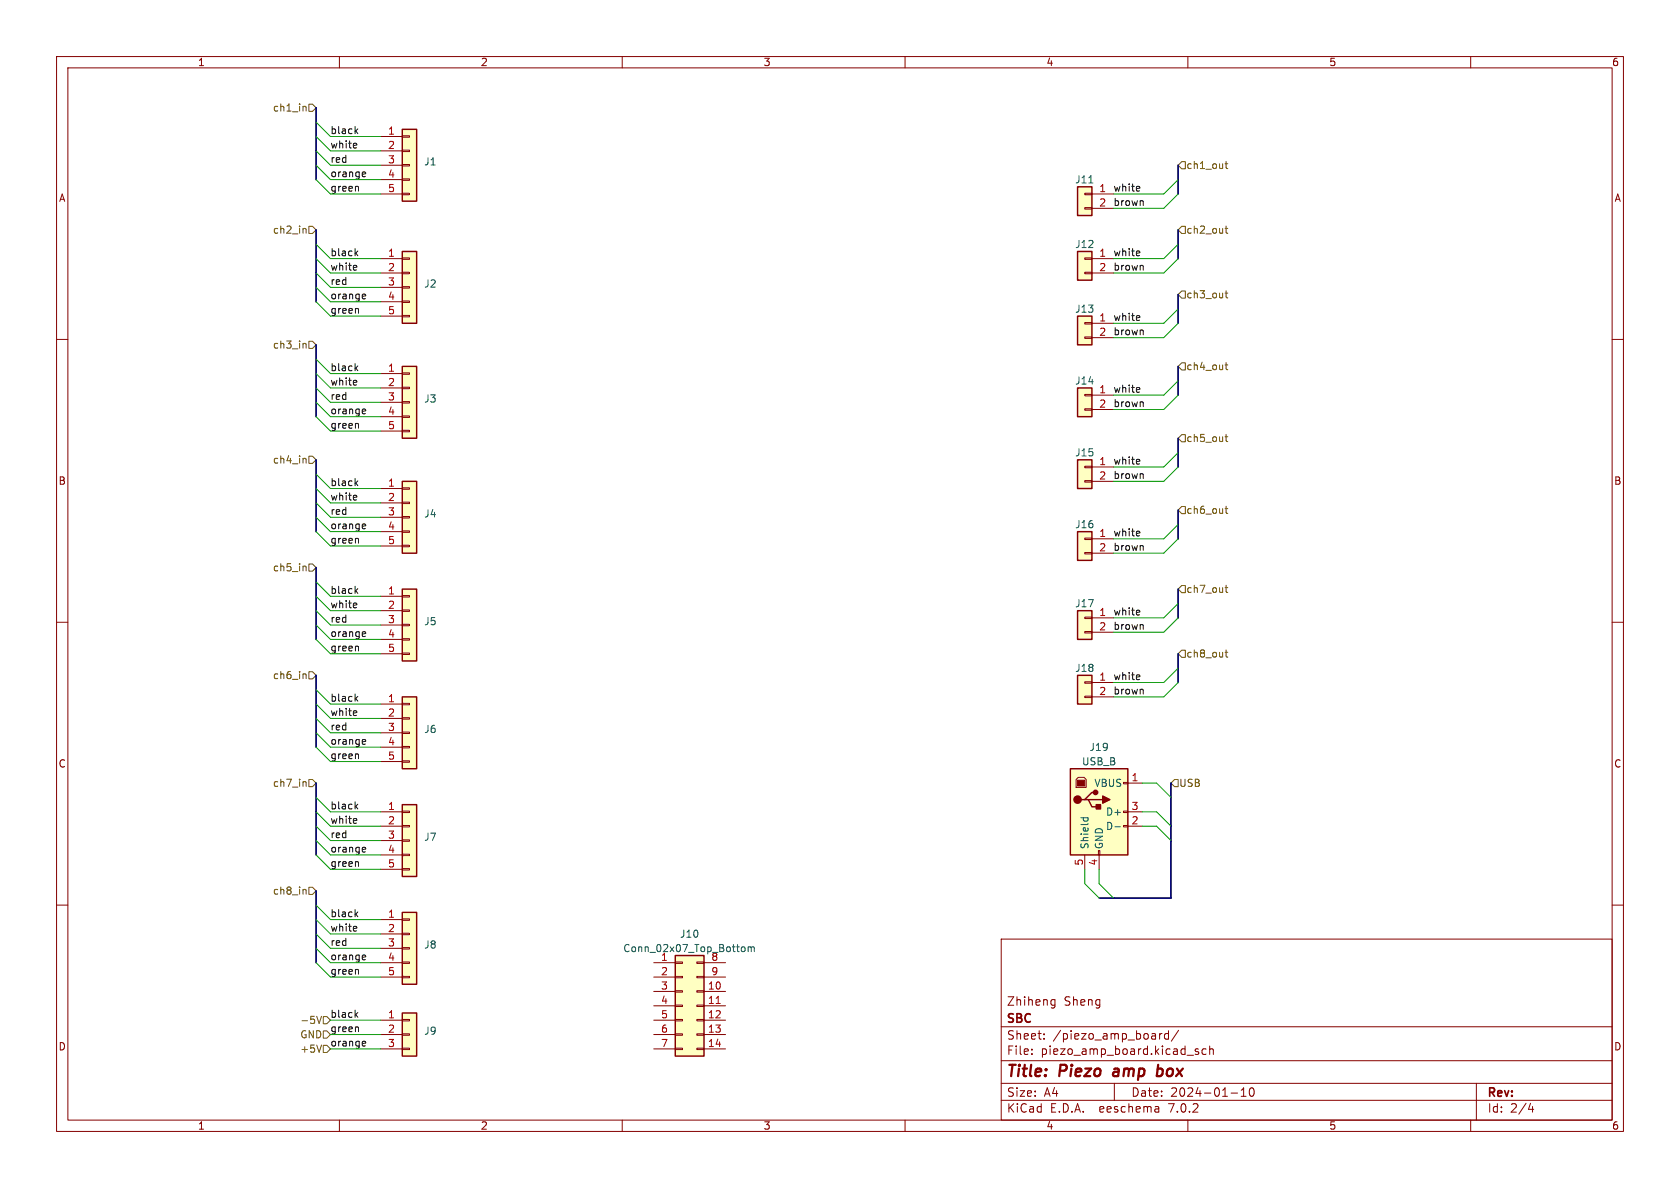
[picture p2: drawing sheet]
<svg xmlns="http://www.w3.org/2000/svg" width="297mm" height="210mm" viewBox="0 0 297 210" stroke-linecap="round" stroke-linejoin="round" font-family="sans-serif">
<g fill="none" stroke="#840000" stroke-width=".18">
<path d="M10 10h277v190h-277zM12 12h273v186h-273zM60 10v2M110 10v2M160 10v2M210 10v2M260 10v2M67.3 24.1h3.8M67.3 26.7h3.8M67.3 29.2h3.8M67.3 31.8h3.8M67.3 34.3h3.8"/>
<path d="M71.1 34.2h1.3v.2h-1.3zM71.1 31.6h1.3v.3h-1.3zM71.1 29.1h1.3v.2h-1.3zM71.1 26.5h1.3v.3h-1.3zM71.1 24h1.3v.3h-1.3zM191.8 36.7h1.2v.3h-1.2zM191.8 34.2h1.2v.2h-1.2zM193 34.3h3.8M193 36.8h3.8M10 60h2M67.3 45.7h3.8M67.3 48.3h3.8"/>
<path d="M67.3 50.8h3.8M67.3 53.3h3.8M67.3 55.9h3.8M71.1 55.8h1.3v.2h-1.3zM71.1 53.2h1.3v.3h-1.3zM71.1 50.7h1.3v.2h-1.3zM71.1 48.1h1.3v.3h-1.3zM71.1 45.6h1.3v.2h-1.3zM191.8 48.1h1.2v.3h-1.2zM191.8 45.6h1.2v.2h-1.2zM191.8 59.6h1.2v.2h-1.2zM191.8 57h1.2v.3h-1.2z"/>
<path d="M193 45.7h3.8M193 48.3h3.8M193 57.2h3.8M193 59.7h3.8M285 60h2M67.3 66h3.8M67.3 68.6h3.8M67.3 71.1h3.8M67.3 73.7h3.8M67.3 76.2h3.8M71.1 76.1h1.3v.2h-1.3zM71.1 73.5h1.3v.3h-1.3z"/>
<path d="M71.1 71h1.3v.2h-1.3zM71.1 68.5h1.3v.2h-1.3zM71.1 65.9h1.3v.3h-1.3zM191.8 72.3h1.2v.2h-1.2zM191.8 69.7h1.2v.3h-1.2zM193 69.9h3.8M193 72.4h3.8M67.3 86.4h3.8M67.3 88.9h3.8M67.3 91.4h3.8M67.3 94h3.8M67.3 96.5h3.8"/>
<path d="M71.1 96.4h1.3v.2h-1.3zM71.1 93.9h1.3v.2h-1.3zM71.1 91.3h1.3v.3h-1.3zM71.1 88.8h1.3v.2h-1.3zM71.1 86.2h1.3v.3h-1.3zM191.8 85h1.2v.2h-1.2zM191.8 82.4h1.2v.3h-1.2zM191.8 97.7h1.2v.2h-1.2zM191.8 95.1h1.2v.3h-1.2zM193 82.6h3.8M193 85.1h3.8M193 95.3h3.8"/>
<path d="M193 97.8h3.8M10 110h2M67.3 105.4h3.8M67.3 108h3.8M67.3 110.5h3.8M67.3 113h3.8M67.3 115.6h3.8M71.1 115.4h1.3v.3h-1.3zM71.1 112.9h1.3v.3h-1.3zM71.1 110.4h1.3v.2h-1.3zM71.1 107.8h1.3v.3h-1.3zM71.1 105.3h1.3v.2h-1.3z"/>
<path d="M191.8 111.6h1.2v.3h-1.2zM191.8 109.1h1.2v.2h-1.2zM193 109.2h3.8M193 111.8h3.8M285 110h2M67.3 124.5h3.8M67.3 127h3.8M67.3 129.5h3.8M67.3 132.1h3.8M67.3 134.6h3.8M71.1 134.5h1.3v.2h-1.3zM71.1 132h1.3v.2h-1.3z"/>
<path d="M71.1 129.4h1.3v.3h-1.3zM71.1 126.9h1.3v.2h-1.3zM71.1 124.3h1.3v.3h-1.3zM190.2 137.8l.4-.4h1l.4 .4v1.4h-1.8zM191.8 123.1h1.2v.2h-1.2zM191.8 120.5h1.2v.3h-1.2zM193 120.7h3.8M193 123.2h3.8M198.6 138.3h.8v.3h-.8zM199.4 138.4h2.5M10 160h2M67.3 146.1h3.8"/>
<path d="M67.3 143.5h3.8M67.3 148.6h3.8M67.3 151.1h3.8M67.3 153.7h3.8M71.1 153.5h1.3v.3h-1.3zM71.1 151h1.3v.3h-1.3zM71.1 148.5h1.3v.2h-1.3zM71.1 145.9h1.3v.3h-1.3zM71.1 143.4h1.3v.2h-1.3zM191.8 151.1v2.6M194.2 150.4h.2v.7h-.2zM194.3 151.1v2.6"/>
<path d="M198.6 145.9h.8v.3h-.8zM198.6 143.4h.8v.2h-.8zM199.4 146.1h2.5M199.4 143.5h2.5M285 160h2M67.3 162.6h3.8M67.3 165.1h3.8M67.3 167.6h3.8M67.3 170.2h3.8M67.3 172.7h3.8M71.1 172.6h1.3v.2h-1.3zM71.1 170.1h1.3v.2h-1.3z"/>
<path d="M71.1 167.5h1.3v.3h-1.3zM71.1 165h1.3v.2h-1.3zM71.1 162.4h1.3v.3h-1.3zM115.6 170.2h3.8M115.6 172.7h3.8M115.6 175.3h3.8M115.6 177.8h3.8M119.4 177.7h1.2v.2h-1.2zM119.4 175.1h1.2v.3h-1.2zM119.4 172.6h1.2v.2h-1.2zM119.4 170.1h1.2v.2h-1.2zM123.2 177.7h1.3v.2h-1.3z"/>
<path d="M123.2 175.1h1.3v.3h-1.3zM123.2 172.6h1.3v.2h-1.3zM123.2 170.1h1.3v.2h-1.3zM124.5 170.2h3.8M124.5 172.7h3.8M124.5 175.3h3.8M124.5 177.8h3.8M177 166h108v32h-108zM186.1 176.7l.4 .1M186.5 176.7v1.2l-.1 .2-.4 .1M186.5 177.6l-.4 .1M60 198v2"/>
<path d="M67.3 185.4h3.8M67.3 180.3h3.8M67.3 182.9h3.8M71.1 185.3h1.3v.2h-1.3zM71.1 182.8h1.3v.2h-1.3zM71.1 180.2h1.3v.3h-1.3zM110 198v2M115.6 185.4h3.8M115.6 180.3h3.8M115.6 182.9h3.8M119.4 185.3h1.2v.2h-1.2zM119.4 182.8h1.2v.2h-1.2z"/>
<path d="M119.4 180.2h1.2v.3h-1.2zM123.2 185.3h1.3v.2h-1.3zM123.2 182.8h1.3v.2h-1.3zM123.2 180.2h1.3v.3h-1.3zM124.5 185.4h3.8M124.5 180.3h3.8M124.5 182.9h3.8M160 198v2M177 194.5h108M177 191.5h108M177 187.5h108M177 181.5h108"/>
<path d="M182.4 186.3v.1M182.4 185.5v.1M184.6 183.6v.1M184.6 182.8v.1M197 191.5v3M204.6 195.6l.3 .2v.8M204.9 196.5l-.5 .1M204.9 196h-.5M205 182.7v1M205.4 182.7l-.3 .1-.1 .2M206.6 182.8l-.5-.1-.2 .3v.4l.1 .2h.6M206.6 182.2v1.5"/>
<path d="M208.4 182.1l-1.3 2M210 198v2M211.9 185.5l-.4-.1-.2 .2 .1 .2 .5 .2v.3h-.6M213.2 185.5l-.4-.1-.3 .3v.4l.1 .2h.6M213.9 185.5l.2-.1 .3 .1 .1 .9M213.9 184.9v1.5M217.6 193.2h1.2M219.4 193.8h.9M219.4 192.7l.5-.4v1.5M221 192.4l.2-.1a.81 .81 0 0 1 .6 .6 .81 .81 0 0 1-.3 .8l-.1 .1a.81 .81 0 0 1-.4-1.4zM260 198v2M261 191.5v6.5"/>
<path d="M270.2 196.1h.9M270.9 195.6v1"/>
</g>
<path d="M204.5 190.1l.6 .1M204.8 188.2l-.3 2M205.2 188.9l-.5 .1" fill="none" stroke="#840000" stroke-width=".4"/>
<g fill="#ffffc2" stroke="#ffffc2" stroke-width=".18">
<path d="M71.1 22.9h2.6v12.7h-2.6z"/>
<path d="M71.1 123.2h2.6v12.7h-2.6z"/>
<path d="M190.5 44.5h2.5v5h-2.5z"/>
<path d="M189.2 135.9h10.2v15.2h-10.2z"/>
<path d="M71.1 44.5h2.6v12.7h-2.6z"/>
<path d="M190.5 119.4h2.5v5.1h-2.5z"/>
<path d="M71.1 142.2h2.6v12.7h-2.6z"/>
<path d="M71.1 104.1h2.6v12.7h-2.6z"/>
<path d="M71.1 64.8h2.6v12.7h-2.6z"/>
<path d="M71.1 85.1h2.6v12.7h-2.6z"/>
<path d="M71.1 161.3h2.6v12.7h-2.6z"/>
<path d="M119.4 168.9h5.1v17.8h-5.1z"/>
<path d="M190.5 33h2.5v5.1h-2.5z"/>
<path d="M71.1 179.1h2.6v7.6h-2.6z"/>
<path d="M190.5 81.3h2.5v5.1h-2.5z"/>
<path d="M190.5 94h2.5v5.1h-2.5z"/>
<path d="M190.5 68.6h2.5v5.1h-2.5z"/>
<path d="M190.5 55.9h2.5v5.1h-2.5z"/>
<path d="M190.5 108h2.5v5h-2.5z"/>
</g>
<g fill="none" stroke="#840000" stroke-width=".25">
<path d="M71.1 22.9h2.6v12.7h-2.6zM190.5 33h2.5v5.1h-2.5zM71.1 44.5h2.6v12.7h-2.6zM190.5 44.5h2.5v5h-2.5zM190.5 55.9h2.5v5.1h-2.5zM71.1 64.8h2.6v12.7h-2.6zM190.5 68.6h2.5v5.1h-2.5zM71.1 85.1h2.6v12.7h-2.6zM190.5 81.3h2.5v5.1h-2.5zM190.5 94h2.5v5.1h-2.5zM71.1 104.1h2.6v12.7h-2.6zM190.5 119.4h2.5v5.1h-2.5z"/>
<path d="M190.5 108h2.5v5h-2.5zM71.1 123.2h2.6v12.7h-2.6zM189.2 135.9h10.2v15.2h-10.2zM71.1 142.2h2.6v12.7h-2.6zM191.8 141.4h.6l.6 1.2h1.3M192.4 141.4h2.5M193.7 140.1h-.7l-1.2 1.3h-.7M71.1 161.3h2.6v12.7h-2.6zM71.1 179.1h2.6v7.6h-2.6zM119.4 168.9h5.1v17.8h-5.1z"/>
</g>
<g fill="#840000" stroke="#840000" stroke-width=".25">
<path d="M194.9 140.7l1.3 .7-1.3 .6z"/>
<path d="M193.8 142.2h.8v.8h-.8z"/>
<circle cx="190.5" cy="141.4" r=".63"/>
<circle cx="193.7" cy="140.1" r=".38"/>
</g>
<path d="M190.5 137.9h1.3v1h-1.3z" fill="#840000" stroke="#840000" stroke-width=".18"/>
<path d="M192.5 32.3h.7M191.1 144.6h1.3M191.6 144.6l-.1 .3M192.3 144.6l.1 .3M197.1 146.2h1M131.2 167.4h.3l.2 .2v.5l-.2 .1h-.3M132.3 167.5l.3-.1 .2 .2M132.3 167.4v.8M132.8 167.6l.2-.2h.3v.8M132.8 167.6v.6" fill="none" stroke="#006464" stroke-width=".18"/>
<path d="M126.6 177.4h.7" fill="none" stroke="#a90000" stroke-width=".18"/>
<g fill="none" stroke="#725600" stroke-width=".18">
<path d="M53.8 18.8l.3 .2v.6M54.6 18.4h.6l.7 .7-.7 .6h-.6zM208.9 28.6h.6v1.2h-.6l-.6-.6zM216.6 29h.5M216.8 28.5v1.1l.3 .2M216.8 40v1l.3 .2M53.8 40.4l.3 .2v.6M54.6 40h.6l.7 .6-.7 .7h-.6zM208.9 51.4h.6v1.3h-.6l-.6-.6zM208.9 40h.6v1.3h-.6l-.6-.7zM216.6 40.4h.5M216.6 51.8h.5"/>
<path d="M216.8 51.4v1.1l.3 .2M53.8 60.7l.3 .2v.6M54.6 60.3h.6l.7 .7-.7 .6h-.6zM208.9 64.1h.6v1.3h-.6l-.6-.6zM208.9 76.8h.6v1.3h-.6l-.6-.6zM216.6 64.5h.5M216.6 77.2h.5M216.8 64.1v1.1l.3 .2M216.8 76.8v1.1l.3 .2M53.8 81l.3 .2v.7M54.6 99.7h.6l.7 .6-.7 .7h-.6zM54.6 80.6h.6l.7 .7-.7 .6h-.6z"/>
<path d="M208.9 89.5h.6v1.3h-.6l-.6-.6zM216.6 89.9h.5M216.8 89.5v1.1l.3 .2M53.8 119.1l.3 .2v.7M53.8 100.1l.3 .2v.6M54.6 118.7h.6l.7 .7-.7 .6h-.6zM208.9 103.5h.6v1.3h-.6l-.6-.7zM208.9 114.9h.6v1.3h-.6l-.6-.6zM216.6 103.9h.5M216.6 115.3h.5M216.8 103.5v1l.3 .2M216.8 114.9v1.1l.3 .2"/>
<path d="M53.8 138.2l.3 .2v.6M54.6 137.8h.6l.7 .6-.7 .7h-.6zM207.6 137.8h.7v1.3h-.7l-.6-.7zM53.8 157.2l.3 .2v.7M54.6 156.8h.6l.7 .7-.7 .6h-.6zM56 179.7l.4 1.2 .4-1.2M57.1 179.7h.7l.6 .6-.6 .7h-.7zM56.8 184.7l-.4 1.3M57.1 182.2h.7l.6 .7-.6 .6h-.7zM57.1 184.8h.7l.6 .6-.6 .7h-.7z"/>
</g>
<g fill="none" stroke="#0f0f0f" stroke-width=".18">
<path d="M62.9 23.1l.4 .5M63.3 22.8l-.5 .5M64.5 30.4l.1 .3-.6 .1M64.6 31.2h-.1M62.9 44.7l.4 .5M63.3 44.4l-.5 .5M64.5 52l.1 .3-.6 .1M64.6 52.8h-.1M62.9 65.1l.4 .4M63.3 64.7l-.5 .5M64.5 72.3l.1 .3-.6 .1M64.6 73.1l-.1 .1"/>
<path d="M62.9 85.4l.4 .5M63.3 85l-.5 .5M64.5 92.6l.1 .3-.6 .2M64.6 93.4l-.1 .1M62.9 104.4l.4 .5M63.3 104.1l-.5 .4M64.5 111.7l.1 .3-.6 .1M64.6 112.5h-.1M62.9 123.5l.4 .5M63.3 123.1l-.5 .5M64.5 130.7l.1 .3-.6 .2M64.6 131.5l-.1 .1"/>
<path d="M62.9 142.5l.4 .5M63.3 142.2l-.5 .4M64.5 149.8l.1 .3-.6 .1M64.6 150.6h-.1M62.9 161.6l.4 .5M62.9 179.4l.4 .4M63.3 161.2l-.5 .5M63.3 179l-.5 .5M64.5 168.8l.1 .3-.6 .2M64.6 169.6l-.1 .1M64.5 184.1l.1 .3-.6 .1M64.6 184.9h-.1"/>
</g>
<g fill="none" stroke="#000084" stroke-width=".3">
<path d="M55.9 19.1v12.7M208.3 29.2v5.1M55.9 40.6v12.7M208.3 40.6v5.1M208.3 52.1v5.1M55.9 61v12.7M208.3 64.8v5.1M208.3 77.5v5.1M55.9 81.3v12.7M208.3 90.2v5.1M55.9 100.3v12.7M55.9 119.4v12.7"/>
<path d="M208.3 104.1v5.1M208.3 115.6v5.1M55.9 138.4v12.7M207 138.4v20.4h-12.7M55.9 157.5v12.7"/>
</g>
<g fill="none" stroke="#009600" stroke-width=".18">
<path d="M55.9 26.7l2.5 2.5h8.9M55.9 24.1l2.5 2.6h8.9M55.9 21.6l2.5 2.5h8.9M55.9 31.8l2.5 2.5h8.9M55.9 29.2l2.5 2.6h8.9M208.3 31.8l-2.6 2.5h-8.9M208.3 34.3l-2.6 2.5h-8.9M55.9 53.3l2.5 2.6h8.9M55.9 43.2l2.5 2.5h8.9M55.9 45.7l2.5 2.6h8.9M55.9 50.8l2.5 2.5h8.9M55.9 48.3l2.5 2.5h8.9"/>
<path d="M208.3 43.2l-2.6 2.5h-8.9M208.3 45.7l-2.6 2.6h-8.9M208.3 54.6l-2.6 2.6h-8.9M208.3 57.2l-2.6 2.5h-8.9M55.9 63.5l2.5 2.5h8.9M55.9 71.1l2.5 2.6h8.9M55.9 73.7l2.5 2.5h8.9M55.9 66l2.5 2.6h8.9M55.9 68.6l2.5 2.5h8.9M208.3 67.3l-2.6 2.6h-8.9M208.3 69.9l-2.6 2.5h-8.9M55.9 94l2.5 2.5h8.9"/>
<path d="M55.9 91.4l2.5 2.6h8.9M55.9 83.8l2.5 2.6h8.9M55.9 86.4l2.5 2.5h8.9M55.9 88.9l2.5 2.5h8.9M208.3 92.7l-2.6 2.6h-8.9M208.3 95.3l-2.6 2.5h-8.9M208.3 82.6l-2.6 2.5h-8.9M208.3 80l-2.6 2.6h-8.9M55.9 108l2.5 2.5h8.9M55.9 110.5l2.5 2.5h8.9M55.9 113l2.5 2.6h8.9M55.9 102.9l2.5 2.5h8.9"/>
<path d="M55.9 105.4l2.5 2.6h8.9M208.3 106.7l-2.6 2.5h-8.9M208.3 109.2l-2.6 2.6h-8.9M208.3 118.1l-2.6 2.6h-8.9M55.9 132.1l2.5 2.5h8.9M55.9 129.5l2.5 2.6h8.9M55.9 124.5l2.5 2.5h8.9M55.9 121.9l2.5 2.6h8.9M55.9 127l2.5 2.5h8.9M201.9 138.4h2.6l2.5 2.6M208.3 120.7l-2.6 2.5h-8.9M55.9 146.1l2.5 2.5h8.9"/>
<path d="M55.9 143.5l2.5 2.6h8.9M55.9 148.6l2.5 2.5h8.9M55.9 151.1l2.5 2.6h8.9M55.9 141l2.5 2.5h8.9M191.8 153.7v2.5l2.5 2.6M194.3 153.7v2.5l2.5 2.6M201.9 146.1h2.6l2.5 2.5M201.9 143.5h2.6l2.5 2.6M55.9 167.6l2.5 2.6h8.9M55.9 165.1l2.5 2.5h8.9M55.9 170.2l2.5 2.5h8.9M55.9 162.6l2.5 2.5h8.9"/>
<path d="M55.9 160l2.5 2.6h8.9M58.4 180.3h8.9M58.4 185.4h8.9M58.4 182.9h8.9"/>
</g>
<g font-size="2.8" fill="#840000">
<text x="178" y="190.8">Title:</text>
<text x="187.4" y="190.8">Piezo</text>
<text x="197.5" y="190.8">amp</text>
<text x="205.8" y="190.8">box</text>
</g>
<g font-size="2.1" fill="#840000">
<text x="178" y="177.9">Zhiheng</text>
<text x="188.1" y="177.9">Sheng</text>
<text x="178" y="183.9">Sheet:</text>
<text x="178" y="181.1">SBC</text>
<text x="186.2" y="183.9">/piezo_amp_board/</text>
<text x="178" y="186.6">File:</text>
<text x="184" y="186.6">piezo_amp_board.kicad_sch</text>
<text x="178" y="196.8">KiCad</text>
<text x="178" y="194">Size:</text>
<text x="184.6" y="194">A4</text>
<text x="185.7" y="196.8">E.D.A.</text>
<text x="194.4" y="196.8">eeschema</text>
<text x="200" y="194">Date:</text>
<text x="206.7" y="196.8">7.0.2</text>
<text x="206.9" y="194">2024-01-10</text>
<text x="263" y="194.2">Rev:</text>
<text x="263" y="196.8">Id:</text>
<text x="267" y="196.8">2/4</text>
</g>
<g font-size="1.8" fill="#840000">
<text x="35" y="11.8">1</text>
<text x="85" y="11.8">2</text>
<text x="135" y="11.8">3</text>
<text x="185" y="11.8">4</text>
<text x="235" y="11.8">5</text>
<text x="285" y="11.8">6</text>
<text x="10.4" y="35.8">A</text>
<text x="285.4" y="35.8">A</text>
<text x="10.3" y="85.8">B</text>
<text x="285.3" y="85.8">B</text>
<text x="10.3" y="135.8">C</text>
<text x="285.3" y="135.8">C</text>
<text x="10.3" y="185.8">D</text>
<text x="285.3" y="185.8">D</text>
<text x="35" y="199.8">1</text>
<text x="85" y="199.8">2</text>
<text x="135" y="199.8">3</text>
<text x="185" y="199.8">4</text>
<text x="235" y="199.8">5</text>
<text x="285" y="199.8">6</text>
</g>
<g font-size="1.8" fill="#725600">
<text x="48.1" y="19.9">ch1_in</text>
<text x="209.7" y="30">ch1_out</text>
<text x="48.1" y="41.5">ch2_in</text>
<text x="209.7" y="41.5">ch2_out</text>
<text x="209.7" y="52.9">ch3_out</text>
<text x="48.1" y="61.8">ch3_in</text>
<text x="209.7" y="65.6">ch4_out</text>
<text x="48.1" y="82.1">ch4_in</text>
<text x="209.7" y="78.3">ch5_out</text>
<text x="209.7" y="91">ch6_out</text>
<text x="48.1" y="101.2">ch5_in</text>
<text x="209.7" y="105">ch7_out</text>
<text x="209.7" y="116.4">ch8_out</text>
<text x="48.1" y="120.2">ch6_in</text>
<text x="48.1" y="139.3">ch7_in</text>
<text x="208.5" y="139.3">USB</text>
<text x="48.1" y="158.3">ch8_in</text>
<text x="53" y="181.2">-5V</text>
<text x="53" y="183.7">GND</text>
<text x="53" y="186.2">+5V</text>
</g>
<g font-size="1.8" fill="#0f0f0f">
<text x="58.4" y="23.8">black</text>
<text x="58.4" y="26.3">white</text>
<text x="58.4" y="28.9">red</text>
<text x="58.4" y="31.4">orange</text>
<text x="58.4" y="33.9">green</text>
<text x="196.8" y="33.9">white</text>
<text x="196.8" y="36.5">brown</text>
<text x="58.4" y="45.4">black</text>
<text x="58.4" y="47.9">white</text>
<text x="196.8" y="45.4">white</text>
<text x="196.8" y="47.9">brown</text>
<text x="58.4" y="53">orange</text>
<text x="58.4" y="50.5">red</text>
<text x="58.4" y="55.5">green</text>
<text x="196.8" y="56.8">white</text>
<text x="196.8" y="59.3">brown</text>
<text x="58.4" y="65.7">black</text>
<text x="58.4" y="70.8">red</text>
<text x="58.4" y="68.2">white</text>
<text x="196.8" y="69.5">white</text>
<text x="58.4" y="75.9">green</text>
<text x="58.4" y="73.3">orange</text>
<text x="196.8" y="72">brown</text>
<text x="196.8" y="82.2">white</text>
<text x="58.4" y="88.6">white</text>
<text x="58.4" y="86">black</text>
<text x="196.8" y="84.7">brown</text>
<text x="58.4" y="93.6">orange</text>
<text x="58.4" y="91.1">red</text>
<text x="196.8" y="94.9">white</text>
<text x="58.4" y="96.2">green</text>
<text x="196.8" y="97.4">brown</text>
<text x="58.4" y="107.6">white</text>
<text x="58.4" y="105.1">black</text>
<text x="58.4" y="110.1">red</text>
<text x="58.4" y="112.7">orange</text>
<text x="196.8" y="108.9">white</text>
<text x="196.8" y="111.4">brown</text>
<text x="58.4" y="115.2">green</text>
<text x="58.4" y="124.1">black</text>
<text x="196.8" y="122.8">brown</text>
<text x="196.8" y="120.3">white</text>
<text x="58.4" y="131.7">orange</text>
<text x="58.4" y="126.7">white</text>
<text x="58.4" y="129.2">red</text>
<text x="58.4" y="134.3">green</text>
<text x="58.4" y="143.2">black</text>
<text x="58.4" y="145.7">white</text>
<text x="58.4" y="148.2">red</text>
<text x="58.4" y="153.3">green</text>
<text x="58.4" y="150.8">orange</text>
<text x="58.4" y="167.3">red</text>
<text x="58.4" y="162.2">black</text>
<text x="58.4" y="164.8">white</text>
<text x="58.4" y="172.4">green</text>
<text x="58.4" y="169.8">orange</text>
<text x="58.4" y="180">black</text>
<text x="58.4" y="182.5">green</text>
<text x="58.4" y="185.1">orange</text>
</g>
<g font-size="1.8" fill="#a90000">
<text x="68.5" y="23.9">1</text>
<text x="68.5" y="26.4">2</text>
<text x="68.5" y="29">3</text>
<text x="68.5" y="31.5">4</text>
<text x="68.5" y="34">5</text>
<text x="194.3" y="34">1</text>
<text x="194.3" y="36.6">2</text>
<text x="68.5" y="45.5">1</text>
<text x="194.3" y="45.5">1</text>
<text x="68.5" y="48">2</text>
<text x="68.5" y="50.5">3</text>
<text x="68.5" y="53.1">4</text>
<text x="194.3" y="48">2</text>
<text x="68.5" y="55.6">5</text>
<text x="194.3" y="56.9">1</text>
<text x="194.3" y="59.4">2</text>
<text x="68.5" y="65.8">1</text>
<text x="68.5" y="68.3">2</text>
<text x="68.5" y="70.9">3</text>
<text x="194.3" y="69.6">1</text>
<text x="68.5" y="73.4">4</text>
<text x="68.5" y="75.9">5</text>
<text x="194.3" y="72.1">2</text>
<text x="194.3" y="82.3">1</text>
<text x="68.5" y="86.1">1</text>
<text x="68.5" y="88.6">2</text>
<text x="194.3" y="84.8">2</text>
<text x="68.5" y="91.2">3</text>
<text x="68.5" y="93.7">4</text>
<text x="194.3" y="95">1</text>
<text x="68.5" y="96.3">5</text>
<text x="194.3" y="97.5">2</text>
<text x="68.5" y="105.2">1</text>
<text x="68.5" y="107.7">2</text>
<text x="68.5" y="110.2">3</text>
<text x="68.5" y="112.8">4</text>
<text x="194.3" y="109">1</text>
<text x="194.3" y="111.5">2</text>
<text x="68.5" y="115.3">5</text>
<text x="68.5" y="124.2">1</text>
<text x="194.3" y="120.4">1</text>
<text x="194.3" y="122.9">2</text>
<text x="68.5" y="126.7">2</text>
<text x="68.5" y="129.3">3</text>
<text x="68.5" y="131.8">4</text>
<text x="68.5" y="134.4">5</text>
<text x="68.5" y="143.3">1</text>
<text x="200" y="138.2">1</text>
<text x="200" y="143.3">3</text>
<text x="68.5" y="145.8">2</text>
<text x="68.5" y="148.3">3</text>
<text x="200" y="145.8">2</text>
<text x="68.5" y="150.9">4</text>
<text x="68.5" y="153.4">5</text>
<text x="191.5" y="153.1" transform="rotate(-90 191.5 153.1)">5</text>
<text x="194.1" y="153.1" transform="rotate(-90 194.1 153.1)">4</text>
<text x="68.5" y="162.3">1</text>
<text x="68.5" y="164.8">2</text>
<text x="68.5" y="167.4">3</text>
<text x="68.5" y="169.9">4</text>
<text x="68.5" y="172.5">5</text>
<text x="116.8" y="172.5">2</text>
<text x="125.7" y="172.5">9</text>
<text x="116.8" y="175">3</text>
<text x="116.8" y="177.5">4</text>
<text x="125.1" y="175">10</text>
<text x="125.1" y="177.5">11</text>
<text x="68.5" y="180.1">1</text>
<text x="68.5" y="182.6">2</text>
<text x="68.5" y="185.2">3</text>
<text x="116.8" y="180.1">5</text>
<text x="116.8" y="182.6">6</text>
<text x="116.8" y="185.2">7</text>
<text x="125.1" y="180.1">12</text>
<text x="125.1" y="182.6">13</text>
<text x="125.1" y="185.2">14</text>
</g>
<g font-size="1.8" fill="#006464">
<text x="74.9" y="29.4">J1</text>
<text x="190" y="32.6">J11</text>
<text x="190" y="44">J12</text>
<text x="74.9" y="51">J2</text>
<text x="190" y="55.4">J13</text>
<text x="74.9" y="71.3">J3</text>
<text x="190" y="68.1">J14</text>
<text x="190" y="80.8">J15</text>
<text x="74.9" y="91.6">J4</text>
<text x="190" y="93.5">J16</text>
<text x="190" y="107.5">J17</text>
<text x="74.9" y="110.7">J5</text>
<text x="190" y="118.9">J18</text>
<text x="74.9" y="129.7">J6</text>
<text x="191.2" y="135.4">USB_B</text>
<text x="192.6" y="132.9">J19</text>
<text x="193.3" y="139.3">VBUS</text>
<text x="74.9" y="148.8">J7</text>
<text x="195.4" y="146.9">D-</text>
<text x="195.4" y="144.3">D+</text>
<text x="192.6" y="150.1" transform="rotate(-90 192.6 150.1)">Shield</text>
<text x="195.1" y="150.1" transform="rotate(-90 195.1 150.1)">GND</text>
<text x="74.9" y="167.8">J8</text>
<text x="120.2" y="165.9">J10</text>
<text x="110.1" y="168.5">Conn_02x07_Top_Bottom</text>
<text x="116.8" y="169.9">1</text>
<text x="125.7" y="169.9">8</text>
<text x="74.9" y="183.1">J9</text>
</g>
</svg>
